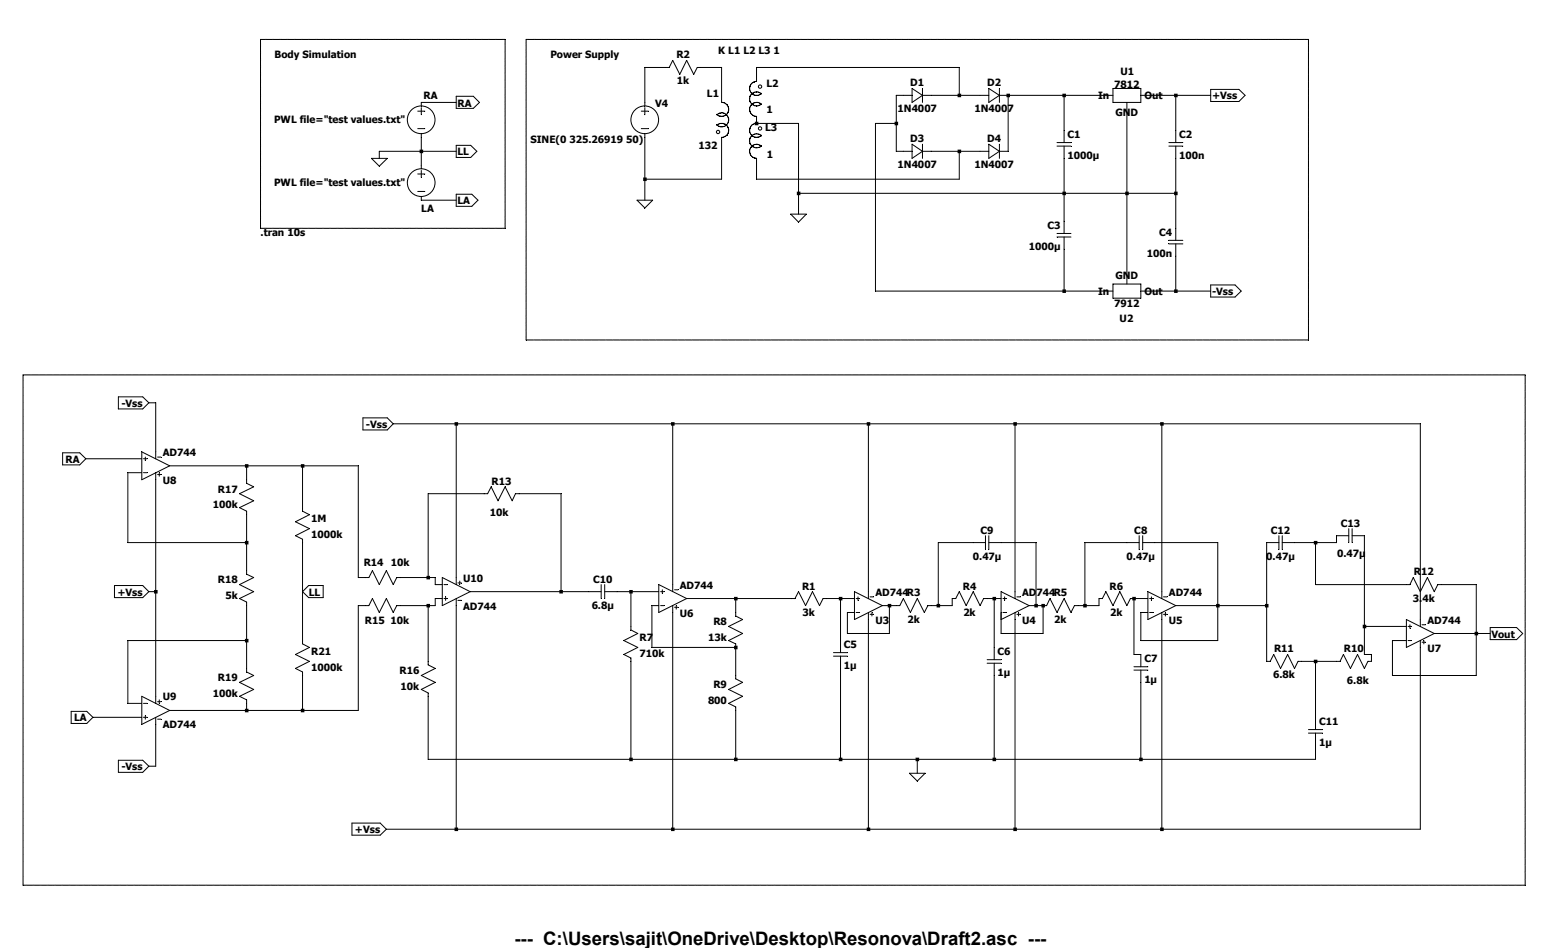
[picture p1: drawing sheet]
<svg xmlns="http://www.w3.org/2000/svg" width="356mm" height="216mm" viewBox="0 0 356 216" stroke-linecap="round" stroke-linejoin="round" font-family="sans-serif">
<g fill="none" stroke="#000" stroke-width=".23">
<path d="M151.7 15.4h.7l.8-1.6 1.7 3.1 1.5-3.1 1.6 3.1 .8-1.5h.8M172.3 18.5a1.59 1.59 0 0 0-1.4 2.3 1.59 1.59 0 0 0 2.6 .5M95.2 25.3h1.6M95.2 29.3h1.6M95.2 39.6h1.6M96 23.3v.8M96 24.5v1.6M96 30.5v.8M96 37.6v.8M96 38.8v1.6M146.1 25.3h1.6M146.1 29.3h1.6"/>
<path d="M146.9 23.3v.8M146.9 24.5v1.6M146.9 30.5v.8M163.3 26.2a1.59 1.59 0 0 1 2.2 0 1.59 1.59 0 0 1 0 2.2 1.59 1.59 0 0 1-2.2 0M163.3 28.6a1.58 1.58 0 0 1 2-.3 1.62 1.62 0 0 1 .6 1.8 1.62 1.62 0 0 1-1.5 1.2M164.4 23.3a1.59 1.59 0 0 1 1.5 2.2 1.59 1.59 0 0 1-2.6 .5M172.3 28.1a1.59 1.59 0 0 0-1.4 2.2 1.59 1.59 0 0 0 2.6 .5M173.5 21.4a1.6 1.6 0 0 0-2.3 0 1.6 1.6 0 0 0 0 2.3 1.6 1.6 0 0 0 2.3 0M173.5 30.9a1.59 1.59 0 0 0-2.3 0 1.59 1.59 0 0 0 0 2.3 1.59 1.59 0 0 0 2.3 0M173.5 23.8a1.59 1.59 0 0 0-2.6 .5 1.59 1.59 0 0 0 1.4 2.2M173.5 33.3a1.6 1.6 0 0 0-2.6 .6 1.6 1.6 0 0 0 1.4 2.2M205.8 21.7h2"/>
<path d="M205.8 34.5h2M207.8 20.2l2.3 1.5-2.3 1.6zM207.8 32.9l2.3 1.6-2.3 1.6zM210.1 21.7h2M210.1 20.2v3.1M210.1 32.9v3.2M210.1 34.5h2M223.3 21.7h2M223.3 34.5h2M225.3 20.2l2.4 1.5-2.4 1.6zM225.3 32.9l2.4 1.6-2.4 1.6zM227.7 21.7h2"/>
<path d="M227.7 20.2v3.1M227.7 32.9v3.2M227.7 34.5h2M240.8 32.5h3.2M240.8 33.3h3.2M242.4 29.7v2.8M242.4 33.3v2.8M266.3 32.5h3.2M266.3 33.3h3.2M267.8 29.7v2.8M267.8 33.3v2.8M95.2 43.6h1.6"/>
<path d="M96 44.8v.8M240.8 53.2h3.2M240.8 54h3.2M242.4 50.4v2.8M242.4 54v2.7M266.3 54.7h3.2M266.3 55.5h3.2M267.8 52v2.7M267.8 55.5v2.8"/>
<circle cx="173.1" cy="19.7" r=".38"/>
<circle cx="95.9" cy="27.3" r="3.2"/>
<circle cx="146.9" cy="27.3" r="3.2"/>
<circle cx="163.6" cy="30.1" r=".38"/>
<circle cx="173.1" cy="29.3" r=".38"/>
<circle cx="95.9" cy="41.6" r="3.2"/>
</g>
<path d="M253.5 20.2h6.4v3.1h-6.4z" fill="#fff"/>
<path d="M253.5 20.2h6.4v3.1h-6.4z" fill="none" stroke="#000" stroke-width=".23"/>
<path d="M253.5 64.7h6.4v3.2h-6.4z" fill="#fff"/>
<g fill="none" stroke="#000" stroke-width=".23">
<path d="M59.4 9h55.7v43h-55.7zM119.8 9h178.3v68.4h-178.3zM151.7 15.4h-4.8v7.9M159.6 15.4h4.8v7.9M172.3 18.5v-3.1h46.2v6.3M84.6 36.1h3.6l-1.8 1.7zM96 23.3h7.9M96 31.3v6.3M103.9 21.9h3.9l1.4 1.4-1.4 1.4h-3.9zM103.9 33.1h3.3l1.4 1.4-1.4 1.4h-3.3zM103.9 34.5h-17.5v1.6M146.9 31.3v14.3"/>
<path d="M164.4 31.3v9.5h-17.5M172.3 26.5v1.6h9.6v20.7M204.2 28.1h-4.8v38.2h54.1M205.8 21.7h-1.6v12.8h1.6M212.1 21.7h11.2M212.1 34.5h11.2M218.5 34.5v6.3h-46.2v-4.7M242.4 21.7v8M242.4 36.1v14.3M253.5 21.7h-23.8v12.8M256.7 23.3v41.4M259.9 21.7h15.9"/>
<path d="M267.8 21.7v8M267.8 36.1v15.9M275.8 20.4h6.4l1.4 1.3-1.4 1.4h-6.4zM96 45.6h7.9M103.9 44.2h3.6l1.4 1.4-1.4 1.4h-3.6zM145.1 45.6h3.6l-1.8 1.8zM180.1 48.8h3.6l-1.8 1.8zM181.9 44h85.9M242.4 56.7v9.6M267.8 58.3v8M253.5 64.7h6.4v3.2h-6.4zM259.9 66.3h15.9"/>
<path d="M275.8 64.9h5.5l1.4 1.4-1.4 1.3h-5.5zM5.2 85.4h342.2v116.2h-342.2zM27 90.4h5.5l1.4 1.3-1.4 1.4h-5.5zM33.9 91.7h1.6v12.8M82.7 95.2h5.5l1.4 1.3-1.4 1.4h-5.5zM89.6 96.5h234v46.2M103.9 96.5v36.6M153.2 96.5v38.2M197.8 96.5v39.8M231.2 96.5v39.8M264.7 96.5v39.8M14.3 103.1h3.9l1.4 1.4-1.4 1.4h-3.9z"/>
<path d="M19.6 104.5h12.7M32.3 107.7h-3.2v15.9h27.1M32.3 102.9l6.4 3.2-6.4 3.2zM32.7 107.7h.8M32.7 104.5h.8M33.1 104.1v.8M35.5 107.7v52.5M35.9 108.1h.8M35.9 104.1h.8M36.3 107.7v.8M38.7 106.1h42.9v25.4h2.4l.8-1.5 1.6 3.1 1.6-3.1 1.6 3.1 .8-1.6h8.7v1.6h1.7M56.2 106.1v4l1.6 .8-3.2 1.5 3.2 1.6-3.2 1.6 1.6 .8v14.4l1.6 .7-3.2 1.6 3.2 1.6-3.2 1.6 1.6 .8v15.9l1.6 .8-3.2 1.6 3.2 1.6-3.2 1.6 1.6 .8v2.4"/>
<path d="M68.9 106.1v10.3l1.6 .8-3.2 1.6 3.2 1.6-3.2 1.6 1.6 .8v23.8l1.6 .8-3.2 1.7 3.2 1.5-3.2 1.6 1.6 .8v8.8M26.1 133.3h6.4l1.4 1.4-1.4 1.4h-6.4zM33.9 134.7h1.6M68.9 134.7l1.4-1.4h3.3v2.8h-3.3zM97.5 137.9v13.5l1.6 .8-3.1 1.6 3.1 1.6-3.1 1.6 1.5 .8v15.1h202.2v-5.9M97.5 131.5v-19.1h13.6l.8-1.5 1.6 3.1 1.6-3.1 1.6 3.1 .7-1.6h10.4v22.3M100.8 136.3h-1.7v1.6h-8.7l-.8 1.6-1.6-3.2-1.6 3.2-1.6-3.2-.8 1.6h-2.4v23.9h-42.9M100.8 131.5l6.3 3.2-6.3 3.2zM101.1 136.3h.8M101.1 133.1h.8M101.5 135.9v.8M103.9 136.3v52.5"/>
<path d="M104.3 132.8h.8M104.3 136.7h.8M104.7 132.3v.8M107.1 134.7h29.8M136.9 133.1v3.2M137.8 134.7h12.3M137.8 133.1v3.2M143.7 134.7v8.8l1.6 .8-3.2 1.6 3.2 1.5-3.2 1.7 1.6 .8v23M150.1 137.9h-1.6v9.5h19.1M150.1 133.1l6.3 3.2-6.3 3.2zM150.5 137.9h.8M150.5 134.7h.8"/>
<path d="M150.9 134.3v.8M153.2 137.9v50.9M153.7 138.3h.7M153.7 134.3h.7M154.1 137.9v.8M156.4 136.3h24.7l.8-1.6 1.6 3.2 1.6-3.2 1.6 3.2 .8-1.6h7.1M167.6 136.3v4l1.6 .8-3.2 1.6 3.2 1.6-3.2 1.6 1.6 .7v8l1.6 .8-3.2 1.6 3.2 1.6-3.2 1.6 1.6 .8v11.9M191.5 136.3v12.3M194.6 134.7l6.4 3.2-6.4 3.2zM195 139.5h.8M195 136.3h.8M195.5 135.9v.8"/>
<path d="M197.8 139.5v49.3M198.2 139.9h.8M198.2 135.9h.8M198.6 139.5v.8M202.6 137.9v6.4h-9.6v-4.8h1.6M224.5 123.6h-10.8v14.3M224.5 122v3.2M225.3 123.6h10.7v14.3M225.3 122v3.2M226.5 136.3v13.9M228 136.3h-3.9l-.8 1.6-1.6-3.2-1.6 3.2-1.6-3.2-.8 1.6h-.8v1.6h-5.5l-.8 1.6-1.6-3.2-1.6 3.2-1.6-3.2-.8 1.6h-4M228.5 139.5h.7"/>
<path d="M228.5 136.3h.7M228.9 135.9v.8M231.2 139.5v49.3M231.6 139.9h.9M231.6 135.9h.9M232 139.5v.8M234.4 137.9l-6.4 3.2M234.4 137.9l-6.4-3.2v9.6h9.6v-6.4M258.3 136.3v12.8h1.6v2.7M259.5 123.6h-12.4v14.3M259.5 122v3.2M260.3 123.6h17.1v22.3h-17.5v-6.4h1.6"/>
<path d="M260.3 122v3.2M261.5 136.3h-4l-.8 1.6-1.6-3.2-1.6 3.2-1.6-3.2-.8 1.6h-.7v1.6h-5.6l-.8 1.6-1.6-3.2-1.6 3.2-1.6-3.2-.8 1.6h-4M261.5 134.7l6.3 3.2-6.3 3.2zM261.9 139.5h.8M261.9 136.3h.8M262.3 135.9v.8M264.7 139.5v49.3M265 139.9h.9M265 135.9h.9M265.5 139.5v.8M267.8 137.9h20.7M291.3 122v3.2"/>
<path d="M292.1 122v3.2M299.7 123.6v9.5h21.5l.7-1.6 1.7 3.2 1.6-3.2 1.5 3.2 .8-1.6h8.8v20.7h-19.1v-7.9h3.2M307.3 122h-2.8v1.6h-12.4M307.3 120.4v3.2M308 122h2.8v27.1h1.6v1.5h-.8l-.8 1.6-1.6-3.1-1.6 3.1-1.6-3.1-.7 1.5h-9.6l-.8 1.6-1.6-3.1-1.6 3.1-1.5-3.1-.9 1.5h-.8v-27h2.8M308 120.4v3.2M32.3 158.6l6.4 3.2-6.4 3.2zM35.9 159.8h.8M36.3 159.4v.8M56.2 145.9h-27.1v14.3h3.2M189.9 148.6h3.1M189.9 149.4h3.1"/>
<path d="M191.5 149.4v23.5M224.9 150.2h3.1M224.9 151h3.1M226.5 151v21.9M258.3 151.8h3.2M258.3 152.6h3.2M259.9 152.6v20.3M299.7 150.6v15.6M310.8 142.7h9.6M320.4 141.1l6.3 3.2-6.3 3.1zM320.8 145.9h.8M320.8 142.7h.8"/>
<path d="M321.2 142.3v.8M323.6 145.9v42.9h-235.6M323.9 146.3h.8M323.9 142.3h.8M324.4 145.9v.7M326.7 144.3h12.8M339.5 142.9h6l1.4 1.4-1.4 1.4h-6zM16.2 162h3.6l1.4 1.4-1.4 1.4h-3.6zM21.2 163.4h11.1M27 173.1h5.5l1.4 1.4-1.4 1.4h-5.5zM32.7 160.2h.8M32.7 163.4h.8"/>
<path d="M33.1 163v.8M35.5 163.4v11.1h-1.6M35.9 163.8h.8M207.2 176.1h3.5l-1.7 1.8zM209 172.9v3.2M298.1 166.2h3.2M298.1 167h3.2M80.2 187.5h6.4l1.4 1.3-1.4 1.4h-6.4z"/>
</g>
<g fill="#000">
<path d="M264.3 188.5h.8v.8h-.8zM267.5 21.3h.8v.8h-.8zM267.5 43.6h.8v.8h-.8zM267.5 65.9h.8v.8h-.8zM277 137.5h.8v.8h-.8zM288.2 137.5h.8v.8h-.8zM299.3 123.2h.8v.8h-.8zM299.3 150.2h.8v.8h-.8zM310.4 142.3h.8v.8h-.8zM335.9 143.9h.8v.8h-.8z" fill-rule="evenodd"/>
<path d="M35.1 134.4h.8v.8h-.8zM55.8 105.7h.8v.8h-.8zM55.8 123.2h.8v.8h-.8zM55.8 145.5h.8v.8h-.8zM55.8 161.4h.8v.8h-.8zM68.5 105.7h.8v.8h-.8zM68.5 161.4h.8v.8h-.8zM95.6 34.1h.8v.8h-.8zM97.2 131.1h.8v.9h-.8zM97.2 137.5h.8v.8h-.8zM103.5 96.1h.9v.8h-.9zM103.5 188.5h.9v.8h-.9zM127.4 134.4h.8v.8h-.8zM143.3 134.4h.8v.8h-.8zM143.3 172.6h.8v.8h-.8zM146.5 40.4h.8v.8h-.8zM152.9 96.1h.8v.8h-.8zM152.9 188.5h.8v.8h-.8zM167.2 135.9h.8v.8h-.8zM167.2 147.1h.8v.8h-.8zM167.2 172.6h.8v.8h-.8zM172 27.7h.8v.8h-.8zM181.5 43.6h.8v.8h-.8zM191.1 135.9h.8v.8h-.8zM191.1 172.6h.8v.8h-.8zM197.4 96.1h.8v.8h-.8zM197.4 188.5h.8v.8h-.8zM202.2 137.5h.8v.8h-.8zM203.8 27.7h.8v.8h-.8zM208.6 172.6h.8v.8h-.8zM213.4 137.5h.8v.8h-.8zM218.1 21.3h.8v.8h-.8zM218.1 34.1h.8v.8h-.8zM226.1 135.9h.8v.8h-.8zM226.1 172.6h.8v.8h-.8zM229.3 21.3h.8v.8h-.8zM230.8 96.1h.8v.8h-.8zM230.8 188.5h.8v.8h-.8zM235.6 137.5h.8v.8h-.8zM237.2 137.5h.8v.8h-.8zM242 21.3h.8v.8h-.8zM242 43.6h.8v.8h-.8zM242 65.9h.8v.8h-.8zM246.8 137.5h.8v.8h-.8zM256.3 43.6h.8v.8h-.8zM257.9 135.9h.8v.8h-.8zM259.5 172.6h.8v.8h-.8zM264.3 96.1h.8v.8h-.8z" fill-rule="evenodd"/>
</g>
<text font-size="4.2" x="117.2" y="215.2">--- C:\Users\sajit\OneDrive\Desktop\Resonova\Draft2.asc ---</text>
<g font-size="2.3">
<text x="62.5" y="13.1">Body Simulation</text>
<text x="125.4" y="13.1">Power Supply</text>
<text x="154.1" y="13.3">R2</text>
<text x="163.6" y="12.3">K L1 L2 L3 1</text>
<text x="255.2" y="17">U1</text>
<text x="96.5" y="22.6">RA</text>
<text x="154.2" y="19.2">1k</text>
<text x="161" y="22.1">L1</text>
<text x="174.6" y="19.8">L2</text>
<text x="207.3" y="19.7">D1</text>
<text x="224.9" y="19.7">D2</text>
<text x="250.1" y="22.6">In</text>
<text x="253.8" y="20">7812</text>
<text x="260.7" y="22.6">Out</text>
<text x="276.1" y="22.6">+Vss</text>
<text x="62.4" y="28">PWL file=&quot;test values.txt&quot;</text>
<text x="104.2" y="24.3">RA</text>
<text x="149.3" y="24.3">V4</text>
<text x="174.3" y="29.8">L3</text>
<text x="174.6" y="25.8">1</text>
<text x="204.5" y="25.6">1N4007</text>
<text x="222" y="25.6">1N4007</text>
<text x="254.1" y="26.4">GND</text>
<text x="104.2" y="35.4">LL</text>
<text x="120.8" y="32.5">SINE(0 325.26919 50)</text>
<text x="159.1" y="33.9">132</text>
<text x="174.7" y="36">1</text>
<text x="207.3" y="32.4">D3</text>
<text x="224.9" y="32.4">D4</text>
<text x="243.2" y="31.4">C1</text>
<text x="268.6" y="31.4">C2</text>
<text x="204.5" y="38.4">1N4007</text>
<text x="222" y="38.4">1N4007</text>
<text x="243.2" y="36.2">1000µ</text>
<text x="268.6" y="36.2">100n</text>
<text x="62.4" y="42.3">PWL file=&quot;test values.txt&quot;</text>
<text x="104.2" y="46.5">LA</text>
<text x="59.4" y="53.7">.tran 10s</text>
<text x="96" y="48.2">LA</text>
<text x="238.6" y="52.1">C3</text>
<text x="264.1" y="53.7">C4</text>
<text x="234.4" y="56.9">1000µ</text>
<text x="261.2" y="58.5">100n</text>
<text x="254.1" y="63.5">GND</text>
<text x="250.1" y="67.2">In</text>
<text x="253.8" y="70">7912</text>
<text x="260.7" y="67.2">Out</text>
<text x="276.1" y="67.2">-Vss</text>
<text x="255.1" y="73.2">U2</text>
<text x="27.6" y="92.7">-Vss</text>
<text x="83.4" y="97.5">-Vss</text>
<text x="14.9" y="105.4">RA</text>
<text x="37.1" y="103.8">AD744</text>
<text x="37.1" y="110.2">U8</text>
<text x="49.7" y="112.2">R17</text>
<text x="112" y="110.4">R13</text>
<text x="48.5" y="115.8">100k</text>
<text x="70.9" y="119">1M</text>
<text x="111.6" y="117.4">10k</text>
<text x="305.4" y="119.9">C13</text>
<text x="70.9" y="122.5">1000k</text>
<text x="223.4" y="121.5">C9</text>
<text x="258.4" y="121.5">C8</text>
<text x="289.5" y="121.5">C12</text>
<text x="82.8" y="129">R14</text>
<text x="89" y="128.9">10k</text>
<text x="221.6" y="127.5">0.47µ</text>
<text x="256.6" y="127.5">0.47µ</text>
<text x="288.5" y="127.5">0.47µ</text>
<text x="304.6" y="127">0.47µ</text>
<text x="322.1" y="131.1">R12</text>
<text x="26.8" y="135.7">+Vss</text>
<text x="49.7" y="132.9">R18</text>
<text x="51.4" y="136.4">5k</text>
<text x="70.3" y="135.7">LL</text>
<text x="105.5" y="132.5">U10</text>
<text x="135.1" y="132.7">C10</text>
<text x="154.9" y="134.1">AD744</text>
<text x="182.7" y="134.3">R1</text>
<text x="199.4" y="135.7">AD744R3</text>
<text x="219.3" y="134.3">R4</text>
<text x="232.8" y="135.7">AD744R5</text>
<text x="252.8" y="134.3">R6</text>
<text x="266.3" y="135.7">AD744</text>
<text x="321.9" y="137">3.4k</text>
<text x="83.1" y="142.1">R15</text>
<text x="88.9" y="142.1">10k</text>
<text x="105.5" y="138.9">AD744</text>
<text x="134.8" y="138.6">6.8µ</text>
<text x="154.9" y="140.4">U6</text>
<text x="162.5" y="142.4">R8</text>
<text x="182.8" y="140.2">3k</text>
<text x="199.4" y="142">U3</text>
<text x="206.7" y="141.8">2k</text>
<text x="219.5" y="140.2">2k</text>
<text x="232.8" y="142">U4</text>
<text x="240.2" y="141.8">2k</text>
<text x="252.9" y="140.2">2k</text>
<text x="266.3" y="142">U5</text>
<text x="325.2" y="142">AD744</text>
<text x="70.9" y="149.2">R21</text>
<text x="145.7" y="146">R7</text>
<text x="145.7" y="149.6">710k</text>
<text x="161.3" y="146">13k</text>
<text x="192.2" y="147.6">C5</text>
<text x="227.2" y="149.2">C6</text>
<text x="290.2" y="148.6">R11</text>
<text x="306.2" y="148.6">R10</text>
<text x="325.2" y="148.4">U7</text>
<text x="339.8" y="145.2">Vout</text>
<text x="49.7" y="155.2">R19</text>
<text x="70.9" y="152.8">1000k</text>
<text x="91" y="153.5">R16</text>
<text x="192.2" y="152.4">1µ</text>
<text x="227.2" y="154">1µ</text>
<text x="260.7" y="150.8">C7</text>
<text x="260.7" y="155.5">1µ</text>
<text x="290" y="154.5">6.8k</text>
<text x="306.8" y="155.8">6.8k</text>
<text x="37.1" y="159.5">U9</text>
<text x="48.5" y="158.8">100k</text>
<text x="91.3" y="157.1">10k</text>
<text x="161.3" y="160.3">800</text>
<text x="162.5" y="156.8">R9</text>
<text x="16.9" y="164.3">LA</text>
<text x="37.1" y="165.9">AD744</text>
<text x="300.5" y="165.1">C11</text>
<text x="300.5" y="169.9">1µ</text>
<text x="27.6" y="175.4">-Vss</text>
<text x="80.9" y="189.8">+Vss</text>
</g>
</svg>
